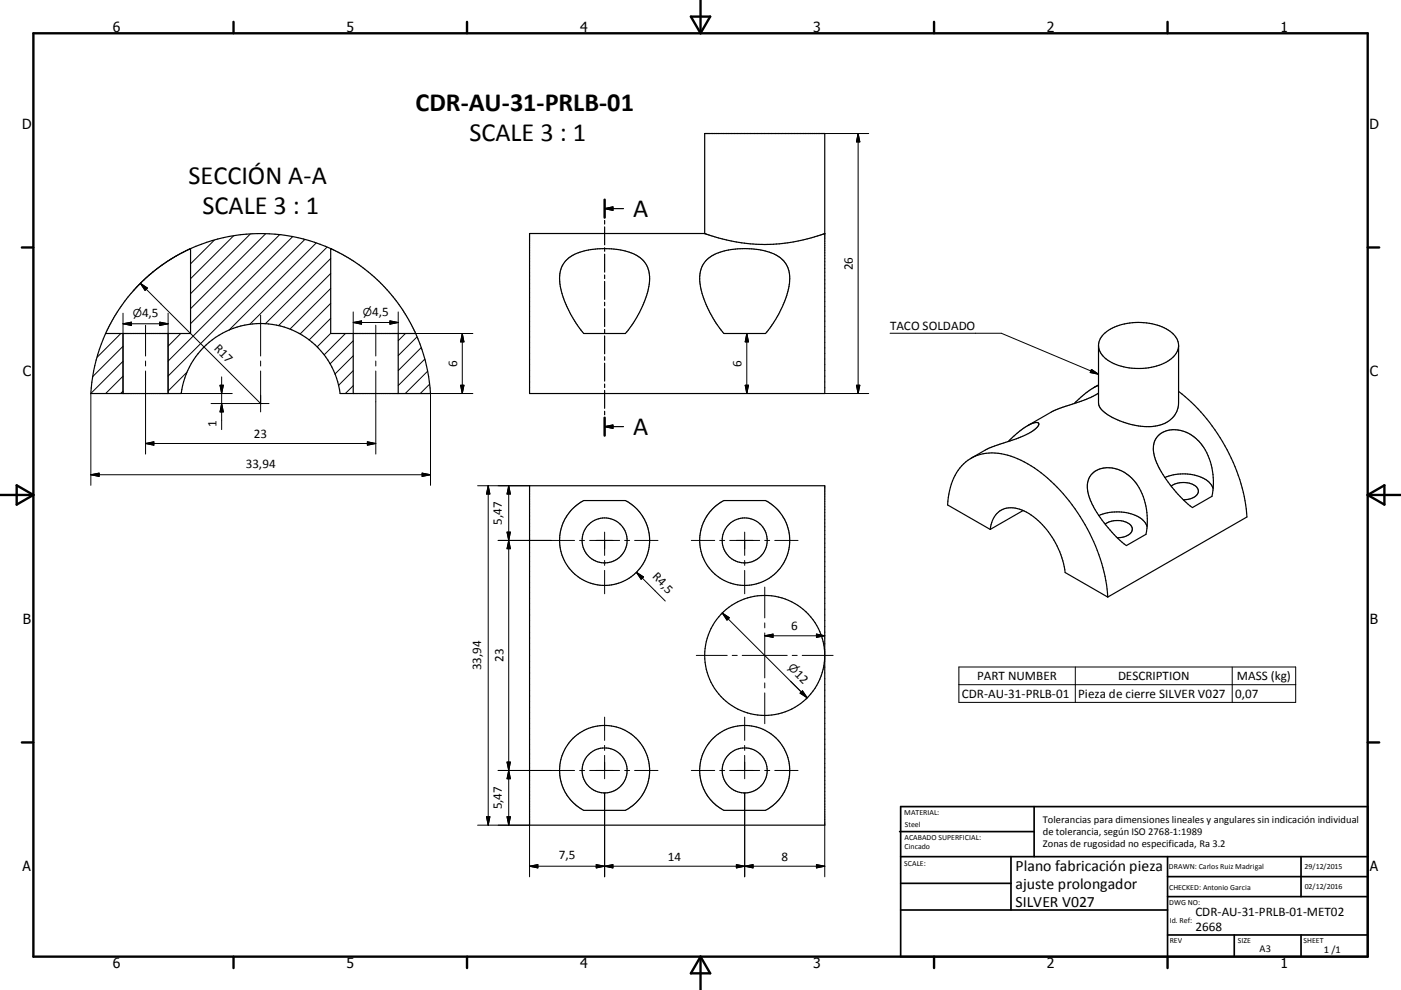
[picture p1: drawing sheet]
<svg xmlns="http://www.w3.org/2000/svg" width="420mm" height="297mm" viewBox="0 0 420 297" stroke-linecap="round" stroke-linejoin="round" font-family="sans-serif">
<g fill="none" stroke="#000" stroke-width=".36">
<path d="M181.3 59.9v5.4M57.1 74.6v25.5h-25.5M57.1 74.6a51.2 51.2 0 0 1 42 0M57.1 74.6l-1.1 .5a51.2 51.2 0 0 0-24.4 25M99.1 74.6v25.5h25.5M99.1 74.6h.1M99.2 74.6l1.8 .9a50.8 50.8 0 0 1 23.6 24.6M158.8 70.1h52.5v-30h36v78h-88.5zM169.5 78.3a13.6 13.6 0 0 1 9.7-3.6 19 19 0 0 1 13.1 3 8.9 8.9 0 0 1 2 9.3 33.6 33.6 0 0 1-6.8 13.1h-12.5a29.9 29.9 0 0 1-7.2-16.6 7.7 7.7 0 0 1 1.7-5.2zM181.3 66.1v1.1M181.3 68.1v5.4M181.3 74.3v1.1"/>
<path d="M181.3 76.3v5.3M181.3 62.6h5.6M181.3 62.6l2.5-.5v1zM211.3 70.1h.1M211.3 70.1l1 .3a50.9 50.9 0 0 0 34.6-.2l.3-.1M211.8 78a16.9 16.9 0 0 1 12.1-3.4 15.5 15.5 0 0 1 10.8 3.4 9.3 9.3 0 0 1 1.5 9.5 33.9 33.9 0 0 1-6.7 12.6h-12.5a29 29 0 0 1-7.2-17.1v-.4a7.2 7.2 0 0 1 2-4.6zM247.3 70.1h-.1M181.3 82.5v1.1M181.3 84.4v5.4M181.3 90.7v1M181.3 92.6v5.4M181.3 98.9v1"/>
<path d="M31.6 100.1a51.2 51.2 0 0 0-4.4 18h27.1a24 24 0 0 1 23.8-21 24 24 0 0 1 23.9 21h27.1a52.3 52.3 0 0 0-4.5-18M36.9 100.1v18M50.4 100.1v18M105.9 100.1v18M119.4 100.1v18M181.3 100.8v5.4M181.3 107v1.1M181.3 109v5.3M181.3 115.2v1.1M181.3 117.1v5.4M329.3 103.6v17.3a6 6 0 0 0 4 4.2 20.3 20.3 0 0 0 15.2 2.2 6.9 6.9 0 0 0 4.8-6.4v-17.4a7.4 7.4 0 0 0-5.6-5.7 18 18 0 0 0-16.4 2.1 4.7 4.7 0 0 0 .3 7.8 17.9 17.9 0 0 0 19.6-.1 5.4 5.4 0 0 0 2.1-3.7M329.3 115.6l-1.5 .8-2.3 1.6-3.4 3.1"/>
<path d="M329.3 117.9l-2.5 1.4-4.7 1.8M329.3 115.5l-1.4 .8M353.3 117.4a54.3 54.3 0 0 1 20.5 37.7l-41.7 24M181.3 128h5.6M181.3 123.4v1M181.3 125.3v5.4M181.3 128l2.5-.5v1zM291.6 137.2a16.3 16.3 0 0 1 14.5 .9 48.8 48.8 0 0 1 21.2 23.1 48.4 48.4 0 0 1 4.8 17.9M302.3 132.5a17.8 17.8 0 0 1 8.4-5.7 .65 .65 0 0 1 .8 .4 .65 .65 0 0 1-.4 .8l-1.5 1.3-2.4 1.3-10.4 3.7-5.9 3.3a16 16 0 0 0-6.7 12.8l-.1 1.1 12.8 7.3M322.1 121.1l-6.1 2.1-7.9 4.5M347.2 130.7a8.3 8.3 0 0 1 11.2 .7 18.3 18.3 0 0 1 5 17.5l-5.9 3.4a34.3 34.3 0 0 1-11.5-15.8 6.1 6.1 0 0 1 1.2-5.8zM158.8 145.7h88.5v101.9h-88.5z"/>
<path d="M171.4 152.9l2-1.7 1.6-1h12.5a13.5 13.5 0 0 1 5.1 19.2 13.5 13.5 0 0 1-19.6 3.4 13.5 13.5 0 0 1-1.6-19.9zM213.7 152.6l1.7-1.4 1.6-1h12.5a13.5 13.5 0 0 1 5 19.4 13.5 13.5 0 0 1-19.8 3 13.5 13.5 0 0 1-1-20zM296.9 158.8a6.3 6.3 0 0 1 6.8-6.4 17 17 0 0 1 11.2 8 25.1 25.1 0 0 1 4.4 11.4l12.8 7.3M306.7 153.2l-9.8 5.6M327.2 142.4a8.1 8.1 0 0 1 10.6-.2 15.2 15.2 0 0 1 6 11.6l.1 3.7-.3 2.8-5.9 3.4a32.9 32.9 0 0 1-11.5-15.8l-.1-.4a6 6 0 0 1 1.1-5.1zM329.4 154.7a13.4 13.4 0 0 1 13.3 1.4l.7 .8 .5 1.1M331.3 157.2a6.4 6.4 0 0 1 7.9 .6 2.18 2.18 0 0 1-1.8 3.1l-2.4 .4M349.2 143.3a13.5 13.5 0 0 1 13.3 1.4l1.2 1.9M351.1 145.8a6.4 6.4 0 0 1 7.9 .6 2.18 2.18 0 0 1-1.8 3.1l-2.4 .4M171.8 221.5a13.5 13.5 0 0 1 20.4 1.7 13.5 13.5 0 0 1-4.7 19.9h-12.5a13.5 13.5 0 0 1-3.2-21.6zM213.4 221.9a13.5 13.5 0 0 1 20.6 1.1 13.5 13.5 0 0 1-4.5 20.1h-12.5a13.5 13.5 0 0 1-3.6-21.2z"/>
<circle cx="181.3" cy="162.1" r="6.7"/>
<circle cx="223.3" cy="162.1" r="6.7"/>
<circle cx="229.3" cy="196.6" r="18"/>
<circle cx="181.3" cy="231.1" r="6.7"/>
<circle cx="223.3" cy="231.1" r="6.8"/>
</g>
<g fill="none" stroke="#000" stroke-width=".71">
<path d="M10 10h400v277h-400zM70 6.6v3.4M140 6.6v3.4M207.1 5h5.8l-2.9 5zM210 0v10M280 6.6v3.4M350 6.6v3.4M181.3 59.9v5.4M6.6 74.2h3.4M410 74.2h3.5M181.3 125.3v5.4M0 148.5h10"/>
<path d="M5 145.6l5 2.9-5 2.9zM410 148.5h10.1M410 148.5l5.1-2.9v5.8zM6.6 222.7h3.4M410 222.7h3.5M70 287v3.4M140 287v3.4M210 287v10M210 287l2.9 5h-5.8zM280 287v3.4M350 287v3.4"/>
</g>
<g fill="none" stroke="#000" stroke-width=".51">
<path d="M269.7 249.5h40.3M270 242h140v45h-140zM270 257h140M303.1 257v16M310 242v15M350 257v30M390.1 257v12M270 265h33.1M270 273h80M350 269h60M350 263h60M350 280.5h60"/>
<path d="M370 280.5v6.5M390.1 280.5v6.5"/>
</g>
<path d="M181.3 62.6l2.5-.5v1zM181.3 128l2.5-.5v1z" fill="#000" stroke="#000" stroke-width=".36"/>
<g fill="none" stroke="#000" stroke-width=".3">
<path d="M247.3 40.1h13.2M257.3 40.1v78M257.3 40.1l.5 2.5h-1zM57.1 74.6a51.7 51.7 0 0 0-17.2 12.7M57.3 74.6l-.2 .1M64.3 72l-7.2 7.2M70 70.7l-12.9 12.9M75.1 70.2l-18 17.9M79.6 70.1l-22.5 22.5M83.8 70.4l-26.7 26.7M87.7 71l-37.3 37.3M91.4 71.8l-41 41"/>
<path d="M94.8 72.9l-26.1 26.1M98 74.1l-23.1 23.2M99.1 77.5l-19.6 19.7M36.9 97.1h13.5M36.9 97.1l2.5-.4v.9zM36.9 94v24.1M42.1 85l36 36.1M42.1 85l2.1 1.4-.7 .7zM43.6 97.6v9.2M47.9 96.7l2.5 .4-2.5 .5zM50.4 94v24.1M78.1 94.6v12.2"/>
<path d="M99.1 95.5l-6.4 6.5M99.1 91l-9.1 9.2M99.1 86.5l-12.2 12.3M99.1 82l-15.6 15.7M105.9 96.8h13.5M105.9 96.8l2.5-.5v1zM105.9 93.6v6.5M112.7 97.6v9.2M116.9 96.3l2.5 .5-2.5 .5zM119.4 93.6v6.5h22.4M266.9 100h33.3l29.1 12.3M31.7 100.1l-.1 .1"/>
<path d="M36.2 100.1l-7.1 7.1M36.9 112.9l-5.2 5.2M36.9 108.4l-9.7 9.6v27.6M36.9 103.9l-9.1 9.1M36.9 117.4l-.7 .7M43.6 108.3v1.5M43.6 111.3v24.9M54.2 100.1l-3.8 3.8M54.3 118.1h15.3M54.4 117.8l-.3 .3M56.1 111.6l-5.7 5.7M66 115.6h1l-.5 2.5z"/>
<path d="M66.5 113.1v15.8M78.1 108.3v1.5M78.1 111.3v12.3M99.1 100l-4 4.1M103.6 100.1l-6.4 6.4M105.9 115.7l-2.4 2.4M105.9 111.2l-4.4 4.4M105.9 106.7l-5.5 5.5M105.9 102.2l-6.9 7M112.7 108.3v1.5M112.7 111.3v24.9M119.4 118.1h22.4"/>
<path d="M121.5 100.1l-2.1 2.1M125 101.1l-5.6 5.6M126.3 104.3l-6.9 6.9M127.3 107.8l-7.9 7.9M128.2 111.4l-6.7 6.7M128.8 115.3l-2.8 2.8M129.1 118.1v27.5M138.1 115.6h1l-.5 2.5zM138.6 100.1l.5 2.5h-1zM138.6 100.1v18M223.4 115.6h1l-.5 2.5zM223.9 100.1v18"/>
<path d="M223.9 100.1l.5 2.5h-1zM247.3 118.1h13.2M256.8 115.6h1l-.5 2.5zM327.2 110.8l2.1 1.5-2.4-.5zM43.6 133.1h69.1M43.6 133.1l2.5-.6v1.1zM63.3 121.1h17.4M66.5 121.1l.5 2.5h-1zM78.1 121.1h.1M110.1 132.5l2.6 .6-2.6 .5zM27.2 142.4h101.9M27.2 142.4l2.5-.5v1z"/>
<path d="M126.6 141.9l2.5 .5-2.5 .5zM143.2 145.7h15.6M146.4 145.7v101.9M146.4 145.7l.5 2.5h-1zM152 159.6l1 5h-1l1-5zM152.5 145.7v101.9M152.5 145.7l.5 2.5h-1zM181.3 159.6v7M223.3 159.6v7M149.3 162.1h23M173.8 162.1h1.4M176.8 162.1h9"/>
<path d="M181.3 168.1v1.5M181.3 171.1v7M187.3 162.1h1.5M190.3 162.1h7M190.8 171.7l8.7 8.6M190.8 171.7l2.1 1.4-.7 .7zM207.3 162.1h7M215.8 162.1h1.5M218.8 162.1h9M223.3 168.1v1.5M223.3 171.1v7M229.3 162.1h1.5"/>
<path d="M229.3 176.1v9.3M232.3 162.1h7M208.8 196.6h9.2M216.5 183.9l25.5 25.5M216.5 183.9l2.2 1.4-.7 .7zM219.5 196.6h1.5M222.5 196.6h13.5M229.3 186.9v1.5M229.3 189.9v13.5M229.3 190.7h18M229.3 190.7l2.5-.5v1zM237.5 196.6h1.5"/>
<path d="M240.5 196.6h9.3M244.8 190.2l2.5 .5-2.5 .5zM181.3 215.1v7M223.3 215.1v7M229.3 204.9v1.5M229.3 207.9v9.2M240.6 207.2l1.4 2.2-2.1-1.4zM287.5 200.1h101v10.6h-101zM287.5 205.4h101M322.4 200.1v10.6M369.4 200.1v10.6M149.3 231.2h23"/>
<path d="M152 228.6h1l-.5 2.6zM152.5 231.2l.5 2.4h-1zM173.8 231.2h1.5M176.8 231.2h9M181.3 223.6v1.5M181.3 226.6v7M181.3 237.9v25.2M187.3 231.2h1.5M190.3 231.2h7M207.3 231.2h7M215.8 231.2h1.5M218.8 231.2h9"/>
<path d="M223.3 223.6v1.5M223.3 226.6v7M223.3 237.9v25.2M229.3 231.2h1.5M232.3 231.2h7M143.2 247.6h15.6v15.5M145.9 245h1l-.5 2.6zM152 245h1l-.5 2.6zM158.8 259.9h88.5M158.8 259.9l2.5-.5v1zM178.8 259.4l2.5 .5-2.5 .5zM181.3 259.9l2.5-.5v1z"/>
<path d="M220.8 259.4l2.5 .5-2.5 .5zM223.3 259.9l2.5-.5v1zM244.8 259.4l2.5 .5-2.5 .5zM247.3 247.6v15.5"/>
</g>
<g fill="#000" stroke="#000" stroke-width=".3">
<path d="M257.3 40.1l.5 2.5h-1zM36.9 97.1l2.5-.4v.9zM42.1 85l2.1 1.4-.7 .7zM47.9 96.7l2.5 .4-2.5 .5zM105.9 96.8l2.5-.5v1zM116.9 96.3l2.5 .5-2.5 .5zM66 115.6h1l-.5 2.5zM138.1 115.6h1l-.5 2.5zM138.6 100.1l.5 2.5h-1zM223.4 115.6h1l-.5 2.5zM223.9 100.1l.5 2.5h-1zM256.8 115.6h1l-.5 2.5z"/>
<path d="M327.2 110.8l2.1 1.5-2.4-.5zM43.6 133.1l2.5-.6v1.1zM66.5 121.1l.5 2.5h-1zM110.1 132.5l2.6 .6-2.6 .5zM27.2 142.4l2.5-.5v1zM126.6 141.9l2.5 .5-2.5 .5zM146.4 145.7l.5 2.5h-1zM152 159.6h1l-.5 2.5zM152.5 145.7l.5 2.5h-1zM152.5 162.1l.5 2.5h-1zM190.8 171.7l2.1 1.4-.7 .7zM216.5 183.9l2.2 1.4-.7 .7z"/>
<path d="M229.3 190.7l2.5-.5v1zM244.8 190.2l2.5 .5-2.5 .5zM240.6 207.2l1.4 2.2-2.1-1.4zM152 228.6h1l-.5 2.6zM152.5 231.2l.5 2.4h-1zM145.9 245h1l-.5 2.6zM152 245h1l-.5 2.6zM158.8 259.9l2.5-.5v1zM181.3 259.9l2.5-.5v1zM223.3 259.9l2.5-.5v1zM178.8 259.4l2.5 .5-2.5 .5zM220.8 259.4l2.5 .5-2.5 .5z"/>
<path d="M244.8 259.4l2.5 .5-2.5 .5z"/>
</g>
<g font-size="7.9">
<text x="124.5" y="33.4">CDR-AU-31-PRLB-01</text>
<text x="140.7" y="42.4">SCALE 3 : 1</text>
<text x="56.6" y="55.2">SECCIÓN A-A</text>
<text x="60.7" y="64.2">SCALE 3 : 1</text>
<text x="189.8" y="65.1">A</text>
<text x="189.8" y="130.6">A</text>
</g>
<g font-size="4.7">
<text x="304.5" y="261.2">Plano fabricación pieza</text>
<text x="304.5" y="266.6">ajuste prolongador</text>
<text x="304.5" y="272">SILVER V027</text>
</g>
<g font-size="4.2">
<text x="33.9" y="9.6">6</text>
<text x="103.9" y="9.6">5</text>
<text x="173.9" y="9.6">4</text>
<text x="243.8" y="9.6">3</text>
<text x="313.9" y="9.6">2</text>
<text x="383.9" y="9.6">1</text>
<text x="6.7" y="38.7">D</text>
<text x="410.5" y="38.7">D</text>
<text x="6.9" y="112.9">C</text>
<text x="410.7" y="112.9">C</text>
<text x="6.9" y="187.1">B</text>
<text x="410.7" y="187.1">B</text>
<text x="6.8" y="261.4">A</text>
<text x="410.7" y="261.4">A</text>
<text x="33.9" y="290.4">6</text>
<text x="103.9" y="290.4">5</text>
<text x="173.9" y="290.4">4</text>
<text x="243.8" y="290.4">3</text>
<text x="313.9" y="290.4">2</text>
<text x="383.9" y="290.4">1</text>
</g>
<g font-size="3.9">
<text x="255.7" y="81.1" transform="rotate(-90 255.7 81.1)">26</text>
<text x="42.6" y="95">4,5</text>
<text x="111.6" y="94.7">4,5</text>
<text x="266.9" y="98.9">TACO SOLDADO</text>
<text x="64" y="104.7" transform="rotate(45 64 104.7)">R17</text>
<text x="137.1" y="110.1" transform="rotate(-90 137.1 110.1)">6</text>
<text x="222.3" y="110.1" transform="rotate(-90 222.3 110.1)">6</text>
<text x="64.9" y="128.2" transform="rotate(-90 64.9 128.2)">1</text>
<text x="76.1" y="131.5">23</text>
<text x="73.7" y="140.4">33,94</text>
<text x="150.5" y="157.4" transform="rotate(-90 150.5 157.4)">5,47</text>
<text x="195.4" y="173.2" transform="rotate(45 195.4 173.2)">R4,5</text>
<text x="237.2" y="189.1">6</text>
<text x="144.3" y="201.1" transform="rotate(-90 144.3 201.1)">33,94</text>
<text x="151" y="198.6" transform="rotate(-90 151 198.6)">23</text>
<text x="238.1" y="202.4" transform="rotate(45 238.1 202.4)">12</text>
<text x="292.9" y="204">PART NUMBER</text>
<text x="335.2" y="204">DESCRIPTION</text>
<text x="288.4" y="209.3">CDR-AU-31-PRLB-01</text>
<text x="323.3" y="209.4">Pieza de cierre SILVER V027</text>
<text x="370.3" y="209.3">0,07</text>
<text x="370.8" y="204.1">MASS (kg)</text>
<text x="150.5" y="242.8" transform="rotate(-90 150.5 242.8)">5,47</text>
<text x="167.6" y="257.8">7,5</text>
<text x="200.2" y="258.3">14</text>
<text x="234.3" y="258.3">8</text>
<text x="358.4" y="274.9">CDR-AU-31-PRLB-01-MET02</text>
<text x="358.4" y="279.4">2668</text>
</g>
<g font-size="3.3">
<text x="39.8" y="95">⌀</text>
<text x="108.8" y="94.7">⌀</text>
<text x="236.1" y="200.5" transform="rotate(45 236.1 200.5)">⌀</text>
</g>
<g font-size="3.1">
<text x="312.7" y="246.8">Tolerancias para dimensiones lineales y angulares sin indicación individual</text>
<text x="312.7" y="250.4">de tolerancia, según ISO 2768-1:1989</text>
<text x="312.7" y="254">Zonas de rugosidad no especificada, Ra 3.2</text>
<text x="377.6" y="285.6">A3</text>
<text x="396.9" y="285.9">1 /1</text>
</g>
<g font-size="2.4">
<text x="271.1" y="244.4">MATERIAL:</text>
<text x="271.2" y="252">ACABADO SUPERFICIAL:</text>
<text x="271.3" y="248">Steel</text>
<text x="271.2" y="254.7">Cincado</text>
<text x="271.1" y="259.7">SCALE:</text>
<text x="350.4" y="260.8">DRAWN: Carlos Ruiz Madrigal</text>
<text x="391.1" y="260.6">29/12/2015</text>
<text x="350.5" y="267">CHECKED: Antonio Garcia</text>
<text x="391.2" y="266.7">02/12/2016</text>
<text x="350.5" y="271.4">DWG NO:</text>
<text x="350.7" y="276.9">Id. Ref:</text>
<text x="350.7" y="282.8">REV</text>
<text x="371.1" y="282.9">SIZE</text>
<text x="390.8" y="283">SHEET</text>
</g>
</svg>
